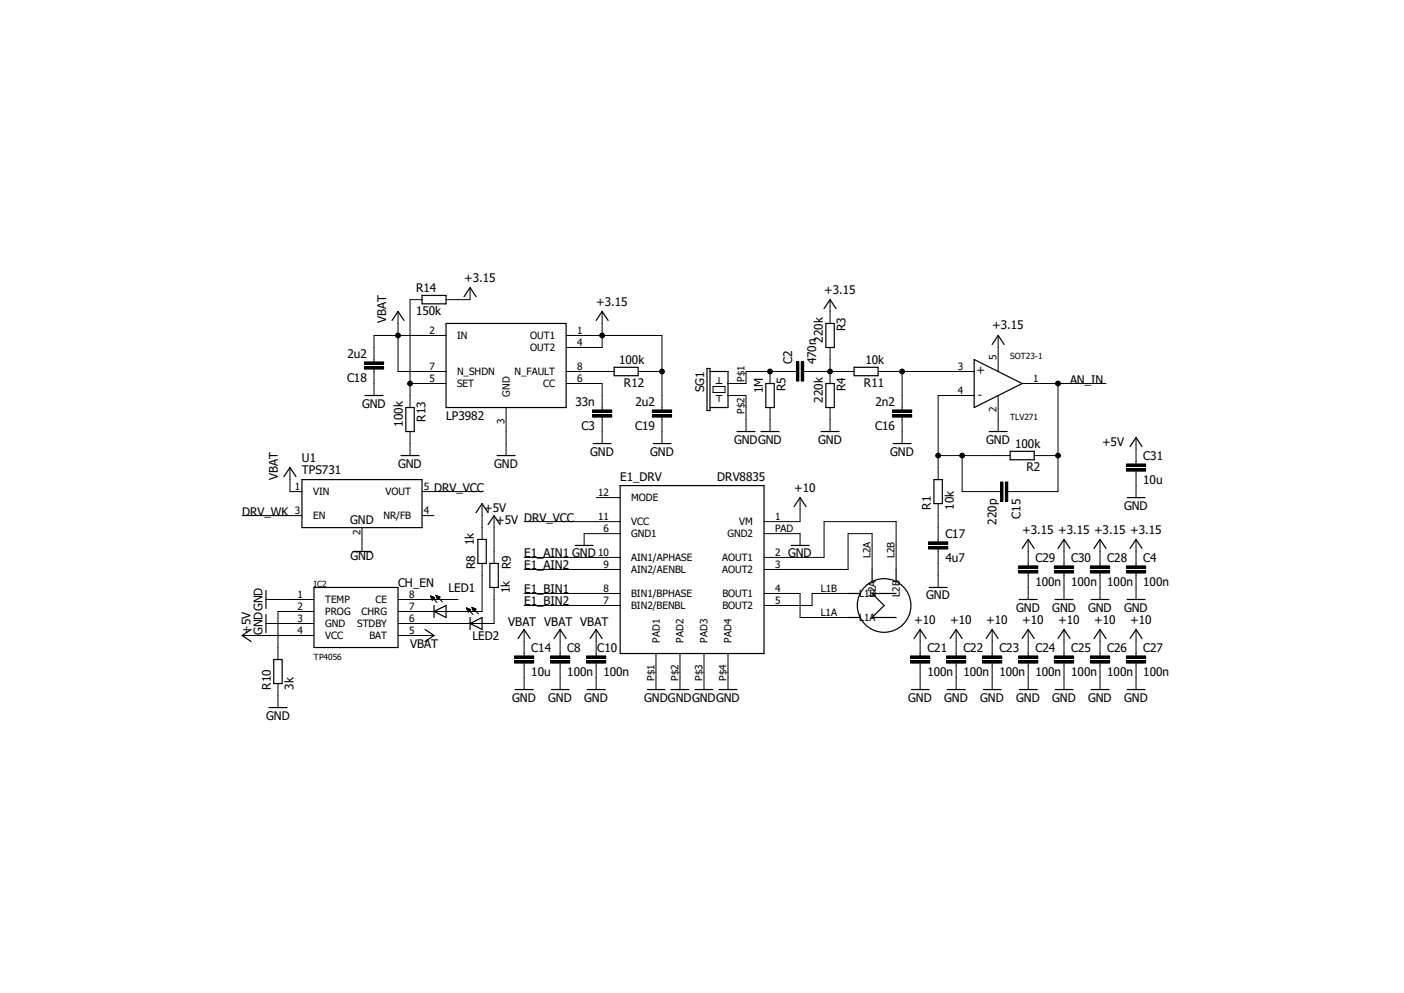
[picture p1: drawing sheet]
<svg xmlns="http://www.w3.org/2000/svg" width="297mm" height="210mm" viewBox="0 0 297 210" stroke-linecap="round" stroke-linejoin="round" font-family="sans-serif">
<path d="M48.9 57.1l199.2 95.7M248.1 57.1l-199.2 95.7" fill="none" stroke="#fff" stroke-width=".21"/>
<g fill="none" stroke="#000" stroke-width=".25">
<path d="M82.9 67.8l1.3-1.9 1.3 1.9M89.3 62.5h5.1v1.8h-5.1zM94.4 68.4h25.4v17.8h-25.4zM98.2 62.7l1.2-1.9 1.3 1.9M126.1 67.8l1.3-1.9 1.3 1.9M129.9 77.7h5.1v1.8h-5.1zM149.6 77.9h.6v8.9h-.6zM150.2 78.6h3.8v7.6h-3.8M174.3 65.3l1.3-1.9 1.3 1.9M174.7 68.4h1.8v5.1h-1.8zM180.7 77.7h5.1v1.8h-5.1zM206.1 76l10.1 5.1-10.1 5.1z"/>
<path d="M209.9 72.9l1.3-1.9 1.2 1.9M77.2 83.7h3.8M84.8 96.4h3.8M85.9 86.2h1.7v5.1h-1.7zM105.2 96.4h3.8M125.5 93.8h3.8M138.2 93.8h3.7M155.9 91.3h3.8M161 91.3h3.8M162 81.1h1.8v5.1h-1.8zM173.7 91.3h3.8M174.7 81.1h1.8v5.1h-1.8z"/>
<path d="M188.9 93.8h3.8M209.3 91.3h3.8M213.7 95.5h5.1v1.7h-5.1zM239.1 94.4l1.2-1.9 1.3 1.9M60.1 100.8l1.2-1.9 1.3 1.9M63.9 101.4h25.4v10.2h-25.4zM74.7 116.6h3.8M100.7 108.4l1.3-1.9 1.3 1.9M101.1 114.1h1.8v5.1h-1.8zM103.3 111l1.2-1.9 1.3 1.9M103.6 119.2h1.8v5h-1.8zM121.7 115.4h3.8"/>
<path d="M131.2 102.7h30.4v35.5h-30.4zM167.3 115.4h3.9M168 107.1l1.2-1.9 1.3 1.9M197.6 101.4h1.7v5.1h-1.7zM216.2 116l1.3-1.9 1.3 1.9M223.8 116l1.3-1.9 1.3 1.9M231.4 116l1.3-1.9 1.3 1.9M238.4 105.2h3.8M239.1 116l1.2-1.9 1.3 1.9M53.1 133.1l-1.9 1.3 1.9 1.3M56.3 124.9v3.8M56.3 130v3.8"/>
<path d="M57.9 139.5h1.8v5.1h-1.8zM66.4 124.2h17.8v12.7h-17.8zM89.9 133.1l1.9 1.3-1.9 1.3M91.8 129.3l2.6-1.2v2.5zM91.8 128.1v2.5M99.4 131.9l2.6-1.3v2.5zM99.4 130.6v2.5M109.6 135l1.3-1.9 1.2 1.9M117.2 135l1.3-1.9 1.3 1.9M124.8 135l1.3-1.9 1.3 1.9M179.4 130.6h2.5M179.4 125.5h2.5"/>
<path d="M184.5 120.4v2.6M189.6 125.5h-5.1l2.5 2.6-2.5 2.5h5.1M189.6 120.4v2.6M193.4 135l1.2-1.9 1.3 1.9M196.6 124.2h3.8M201 135l1.3-1.9 1.2 1.9M208.6 135l1.3-1.9 1.3 1.9M215.6 126.8h3.8M216.2 135l1.3-1.9 1.3 1.9M223.2 126.8h3.8M223.8 135l1.3-1.9 1.3 1.9M230.8 126.8h3.8"/>
<path d="M231.4 135l1.3-1.9 1.3 1.9M238.4 126.8h3.8M239.1 135l1.2-1.9 1.3 1.9M56.9 149.6h3.8M109 145.8h3.8M116.6 145.8h3.8M124.2 145.8h3.8M136.9 145.8h3.8M141.9 145.8h3.9M147 145.8h3.8M152.1 145.8h3.8M192.7 145.8h3.9"/>
<path d="M200.4 145.8h3.8M208 145.8h3.8M215.6 145.8h3.8M223.2 145.8h3.8M230.8 145.8h3.8M238.4 145.8h3.8"/>
<circle cx="187" cy="128.1" r="5.7"/>
</g>
<g fill="none" stroke="#000" stroke-width=".21">
<path d="M77.1 76.5h4.1v.5h-4.1zM77.1 77.6h4.1v.5h-4.1zM79.1 78.1v5.6M84.2 65.9v12.7h10.2M89.3 63.4h-2.6v22.8M94.4 71h-15.3v5.5M99.4 60.8v2.6h-5M119.8 78.6h10.1M119.8 71h20.2v15.7M127.4 65.9v7.6h-7.6M135 78.6h5M152.1 79.8v1.3"/>
<path d="M162.9 78.6v2.5M168.5 76.5h.5v4.1h-.5zM168.5 78.6h-10.7v2.5h-3.8M169.5 76.5h.5v4.1h-.5zM170 78.6h10.7M175.6 63.4v5M175.6 73.5v7.6M185.8 78.6h20.3M190.8 78.6v8.1M211.2 71v7.6M61.3 98.9v5.1h2.6M86.7 81.1h7.7"/>
<path d="M86.7 91.3v5.1M107.1 86.2v10.2M119.8 81.1h7.6v5.6M125.3 86.7h4.1v.5h-4.1zM125.3 87.7h4.1v.5h-4.1zM127.4 88.2v5.6M138 86.7h4.1v.5h-4.1zM138 87.7h4.1v.5h-4.1zM140 88.2v5.6M150.8 81.7h2.6v1.3h-2.6zM151.5 83.7h1.2M151.5 81.1h1.2"/>
<path d="M152.1 83.7v1.2M154 83.7h3.8v7.6M162.9 86.2v5.1M175.6 86.2v5.1M188.8 86.7h4.1v.5h-4.1zM188.8 87.7h4.1v.5h-4.1zM190.8 88.2v5.6M198.5 96.4h15.2M203.5 96.4v7.6h8.2M206.1 83.7h-7.6v17.7M211.2 83.7v7.6M216.2 81.1h17.8"/>
<path d="M218.8 96.4h5M223.8 81.1v22.9h-10.6M238.3 99.1h4.1v.6h-4.1zM238.3 98.1h4.1v.5h-4.1zM240.3 92.5v5.6M240.3 99.7v5.5M51.2 109.1h12.7M76.6 111.6v5M89.3 104h12.7M89.3 109.1h2.5M102 119.2v10.1h-17.8M102 106.5v7.6"/>
<path d="M104.5 109.1v10.1M110.9 110.3h20.3M110.9 117.9h20.3M126.1 105.2h5.1M131.2 112.9h-7.6v2.5M161.6 117.9h12.7v-7.6h15.3v10.1M161.6 112.9h7.6v2.5M169.2 105.2v5.1h-7.6M196.4 115.6h4.1v.5h-4.1zM196.4 114.6h4.1v.5h-4.1zM198.5 106.5v8.1M198.5 116.1v8.1"/>
<path d="M211.7 101.9h.5v4.1h-.5zM212.7 101.9h.5v4.1h-.5zM215.5 119.7h4v.5h-4zM217.5 114.1v5.6M223.1 119.7h4v.5h-4zM225.1 114.1v5.6M230.7 119.7h4v.5h-4zM232.7 114.1v5.6M238.3 119.7h4.1v.5h-4.1zM240.3 114.1v5.6M51.2 134.4h15.2M56.3 126.8h10.1"/>
<path d="M56.3 131.9h10.1M66.4 129.3h-7.6v10.2M84.2 126.8h12.7M84.2 134.4h7.6M91.1 126l1.4 1.4M91.1 126l.8 .4-.5 .5M91.1 126l.3 .9M91.1 126.1h.2M91.1 126.2h.4M91.2 126.3h.5M91.2 126.4h.7M91.3 126.6h.5"/>
<path d="M91.3 126.5h.6M91.3 126.7h.4M91.4 126.8h.1M91.4 126.9h.1M92.2 125.9l1.4 1.4M92.2 125.9l.9 .4M92.2 125.9l.4 .9 .5-.5M92.2 125.9h.1M92.2 126h.3M92.3 126.1h.4M92.3 126.2h.6M92.4 126.3h.7"/>
<path d="M92.4 126.4h.6M92.5 126.5h.4M92.5 126.6h.3M92.5 126.7h.2M98.7 128.6l1.4 1.4M98.7 128.6h.1M98.7 128.6l.9 .3M98.7 128.6l.4 .9 .5-.6M98.7 128.7h.3M98.8 128.8h.4M98.8 128.9h.6M98.8 128.9h.8"/>
<path d="M98.9 129h.6M98.9 129.2h.5M99 129.2h.3M99 129.4h.1M99.8 128.4l1.4 1.4M99.8 128.4l.9 .4-.5 .5zM99.9 128.5h.1M99.9 128.7h.5M99.9 128.6h.3M99.9 128.8h.7M100 128.9h.7M100 128.9h.6"/>
<path d="M100.1 129h.4M100.1 129.2h.3M100.2 129.2h.1M104.5 124.2v7.7h-20.3M108.8 139.7h4.1v.6h-4.1zM108.8 138.7h4.1v.5h-4.1zM110.9 125.5h20.3M110.9 120.4h20.3M110.9 128.1h20.3M110.9 133.1v5.6M116.5 139.7h4v.6h-4zM116.5 138.7h4v.5h-4z"/>
<path d="M118.5 133.1v5.6M124.1 139.7h4v.6h-4zM124.1 138.7h4v.5h-4zM126.1 133.1v5.6M138.8 138.2v7.6M143.8 138.2v7.6M148.9 138.2v7.6M154 138.2v7.6M161.6 125.5h7.6v5.1h10.2M161.6 120.4h17.8v-7.5h5.1v7.5M179.4 125.5h-7.6v2.6h-10.2M192.6 139.7h4.1v.6h-4.1z"/>
<path d="M192.6 138.7h4.1v.5h-4.1zM194.6 133.1v5.6M200.2 139.7h4.1v.6h-4.1zM200.2 138.7h4.1v.5h-4.1zM202.3 133.1v5.6M207.9 139.7h4v.6h-4zM207.9 138.7h4v.5h-4zM209.9 133.1v5.6M215.5 139.7h4v.6h-4zM215.5 138.7h4v.5h-4zM215.5 120.7h4v.5h-4zM217.5 121.2v5.6"/>
<path d="M217.5 133.1v5.6M223.1 139.7h4v.6h-4zM223.1 138.7h4v.5h-4zM223.1 120.7h4v.5h-4zM225.1 121.2v5.6M225.1 133.1v5.6M230.7 139.7h4v.6h-4zM230.7 138.7h4v.5h-4zM230.7 120.7h4v.5h-4zM232.7 121.2v5.6M232.7 133.1v5.6M238.3 120.7h4.1v.5h-4.1z"/>
<path d="M238.3 139.7h4.1v.6h-4.1zM238.3 138.7h4.1v.5h-4.1zM240.3 121.2v5.6M240.3 133.1v5.6M58.8 144.6v5M110.9 140.3v5.5M118.5 140.3v5.5M126.1 140.3v5.5M194.6 140.3v5.5M202.3 140.3v5.5M209.9 140.3v5.5M217.5 140.3v5.5"/>
<path d="M225.1 140.3v5.5M232.7 140.3v5.5M240.3 140.3v5.5"/>
<circle cx="84.2" cy="71" r=".51"/>
<circle cx="127.4" cy="71" r=".51"/>
<circle cx="140" cy="78.6" r=".51"/>
<circle cx="162.9" cy="78.6" r=".51"/>
<circle cx="175.6" cy="78.6" r=".51"/>
<circle cx="190.8" cy="78.6" r=".51"/>
<circle cx="86.7" cy="81.1" r=".51"/>
<circle cx="198.5" cy="96.4" r=".51"/>
<circle cx="203.5" cy="96.4" r=".51"/>
<circle cx="223.8" cy="81.1" r=".51"/>
<circle cx="223.8" cy="96.4" r=".51"/>
</g>
<g fill="#000">
<path d="M77.1 76.5h4.1v.5h-4.1z" fill-rule="evenodd"/>
<path d="M77.1 77.6h4.1v.5h-4.1z" fill-rule="evenodd"/>
<path d="M168.5 76.5h.5v4.1h-.5z" fill-rule="evenodd"/>
<path d="M169.5 76.5h.5v4.1h-.5z" fill-rule="evenodd"/>
<path d="M125.3 86.7h4.1v.5h-4.1z" fill-rule="evenodd"/>
<path d="M125.3 87.7h4.1v.5h-4.1z" fill-rule="evenodd"/>
<path d="M138 86.7h4.1v.5h-4.1z" fill-rule="evenodd"/>
<path d="M138 87.7h4.1v.5h-4.1z" fill-rule="evenodd"/>
<path d="M188.8 86.7h4.1v.5h-4.1z" fill-rule="evenodd"/>
<path d="M188.8 87.7h4.1v.5h-4.1z" fill-rule="evenodd"/>
<path d="M238.3 99.1h4.1v.6h-4.1z" fill-rule="evenodd"/>
<path d="M238.3 98.1h4.1v.5h-4.1z" fill-rule="evenodd"/>
<path d="M196.4 115.6h4.1v.5h-4.1z" fill-rule="evenodd"/>
<path d="M196.4 114.6h4.1v.5h-4.1z" fill-rule="evenodd"/>
<path d="M211.7 101.9h.5v4.1h-.5z" fill-rule="evenodd"/>
<path d="M212.7 101.9h.5v4.1h-.5z" fill-rule="evenodd"/>
<path d="M215.5 119.7h4v.5h-4z" fill-rule="evenodd"/>
<path d="M223.1 119.7h4v.5h-4z" fill-rule="evenodd"/>
<path d="M230.7 119.7h4v.5h-4z" fill-rule="evenodd"/>
<path d="M238.3 119.7h4.1v.5h-4.1z" fill-rule="evenodd"/>
<path d="M108.8 139.7h4.1v.6h-4.1z" fill-rule="evenodd"/>
<path d="M108.8 138.7h4.1v.5h-4.1z" fill-rule="evenodd"/>
<path d="M116.5 139.7h4v.6h-4z" fill-rule="evenodd"/>
<path d="M116.5 138.7h4v.5h-4z" fill-rule="evenodd"/>
<path d="M124.1 139.7h4v.6h-4z" fill-rule="evenodd"/>
<path d="M124.1 138.7h4v.5h-4z" fill-rule="evenodd"/>
<path d="M192.6 139.7h4.1v.6h-4.1z" fill-rule="evenodd"/>
<path d="M192.6 138.7h4.1v.5h-4.1z" fill-rule="evenodd"/>
<path d="M200.2 139.7h4.1v.6h-4.1z" fill-rule="evenodd"/>
<path d="M200.2 138.7h4.1v.5h-4.1z" fill-rule="evenodd"/>
<path d="M207.9 139.7h4v.6h-4z" fill-rule="evenodd"/>
<path d="M207.9 138.7h4v.5h-4z" fill-rule="evenodd"/>
<path d="M215.5 139.7h4v.6h-4z" fill-rule="evenodd"/>
<path d="M215.5 138.7h4v.5h-4z" fill-rule="evenodd"/>
<path d="M215.5 120.7h4v.5h-4z" fill-rule="evenodd"/>
<path d="M223.1 139.7h4v.6h-4z" fill-rule="evenodd"/>
<path d="M223.1 138.7h4v.5h-4z" fill-rule="evenodd"/>
<path d="M223.1 120.7h4v.5h-4z" fill-rule="evenodd"/>
<path d="M230.7 139.7h4v.6h-4z" fill-rule="evenodd"/>
<path d="M230.7 138.7h4v.5h-4z" fill-rule="evenodd"/>
<path d="M230.7 120.7h4v.5h-4z" fill-rule="evenodd"/>
<path d="M238.3 120.7h4.1v.5h-4.1z" fill-rule="evenodd"/>
<path d="M238.3 139.7h4.1v.6h-4.1z" fill-rule="evenodd"/>
<path d="M238.3 138.7h4.1v.5h-4.1z" fill-rule="evenodd"/>
<circle cx="84.2" cy="71" r=".51"/>
<circle cx="127.4" cy="71" r=".51"/>
<circle cx="140" cy="78.6" r=".51"/>
<circle cx="162.9" cy="78.6" r=".51"/>
<circle cx="175.6" cy="78.6" r=".51"/>
<circle cx="190.8" cy="78.6" r=".51"/>
<circle cx="86.7" cy="81.1" r=".51"/>
<circle cx="198.5" cy="96.4" r=".51"/>
<circle cx="203.5" cy="96.4" r=".51"/>
<circle cx="223.8" cy="81.1" r=".51"/>
<circle cx="223.8" cy="96.4" r=".51"/>
</g>
<g font-size="2.5">
<text x="98.2" y="59.6">+3.15</text>
<text x="88" y="61.8">R14</text>
<text x="126.1" y="64.6">+3.15</text>
<text x="174.3" y="62.1">+3.15</text>
<text x="81.7" y="68.4" transform="rotate(-90 81.7 68.4)">VBAT</text>
<text x="88" y="66.7">150k</text>
<text x="178.9" y="70.1" transform="rotate(-90 178.9 70.1)">R3</text>
<text x="209.9" y="69.7">+3.15</text>
<text x="73.5" y="75.7">2u2</text>
<text x="131" y="77">100k</text>
<text x="167.6" y="77" transform="rotate(-90 167.6 77)">C2</text>
<text x="172.7" y="77" transform="rotate(-90 172.7 77)">470n</text>
<text x="174.1" y="72.5" transform="rotate(-90 174.1 72.5)">220k</text>
<text x="183.1" y="77">10k</text>
<text x="73.4" y="80.7">C18</text>
<text x="132" y="81.9">R12</text>
<text x="148.9" y="83" transform="rotate(-90 148.9 83)">SG1</text>
<text x="161.4" y="83.1" transform="rotate(-90 161.4 83.1)">1M</text>
<text x="166.2" y="82.8" transform="rotate(-90 166.2 82.8)">R5</text>
<text x="178.9" y="82.8" transform="rotate(-90 178.9 82.8)">R4</text>
<text x="182.8" y="81.9">R11</text>
<text x="206.6" y="79.1">+</text>
<text x="226.4" y="81.1">AN_IN</text>
<text x="76.6" y="86.2">GND</text>
<text x="90" y="89.2" transform="rotate(-90 90 89.2)">R13</text>
<text x="94.4" y="88.7">LP3982</text>
<text x="121.8" y="85.8">33n</text>
<text x="134.5" y="85.8">2u2</text>
<text x="174.1" y="85.1" transform="rotate(-90 174.1 85.1)">220k</text>
<text x="185.2" y="85.8">2n2</text>
<text x="206.8" y="84.4">-</text>
<text x="85.2" y="90.2" transform="rotate(-90 85.2 90.2)">100k</text>
<text x="123" y="90.9">C3</text>
<text x="134.4" y="90.9">C19</text>
<text x="155.3" y="93.8">GNDGND</text>
<text x="173" y="93.8">GND</text>
<text x="185.1" y="90.9">C16</text>
<text x="208.6" y="93.8">GND</text>
<text x="214.8" y="94.8">100k</text>
<text x="233.1" y="94.3">+5V</text>
<text x="58.8" y="101.4" transform="rotate(-90 58.8 101.4)">VBAT</text>
<text x="63.9" y="100.2">TPS731</text>
<text x="63.9" y="97.6">U1</text>
<text x="84.2" y="98.9">GND</text>
<text x="104.5" y="98.9">GND</text>
<text x="124.8" y="96.4">GND</text>
<text x="131.2" y="101.7">E1_DRV</text>
<text x="137.5" y="96.4">GND</text>
<text x="151.7" y="101.7">DRV8835</text>
<text x="188.3" y="96.4">GND</text>
<text x="217.1" y="99.6">R2</text>
<text x="241.9" y="97.2">C31</text>
<text x="91.8" y="104">DRV_VCC</text>
<text x="168" y="104">+10</text>
<text x="196.9" y="107.8" transform="rotate(-90 196.9 107.8)">R1</text>
<text x="201.8" y="107.8" transform="rotate(-90 201.8 107.8)">10k</text>
<text x="237.8" y="107.8">GND</text>
<text x="241.9" y="102.3">10u</text>
<text x="51.2" y="109.1">DRV_WK</text>
<text x="74.1" y="110.8">GND</text>
<text x="102.4" y="108.3">+5V</text>
<text x="104.9" y="110.8">+5V DRV_VCC</text>
<text x="200" y="113.8">C17</text>
<text x="210.8" y="111" transform="rotate(-90 210.8 111)">220p</text>
<text x="215.9" y="109.7" transform="rotate(-90 215.9 109.7)">C15</text>
<text x="216.2" y="112.9">+3.15 +3.15 +3.15 +3.15</text>
<text x="74.1" y="118.4">GND</text>
<text x="100.2" y="115.4" transform="rotate(-90 100.2 115.4)">1k</text>
<text x="110.9" y="117.9">E1_AIN1 GND</text>
<text x="166.7" y="117.9">GND</text>
<text x="200" y="118.8">4u7</text>
<text x="219" y="118.8">C29</text>
<text x="226.6" y="118.8">C30</text>
<text x="234.2" y="118.8">C28</text>
<text x="241.9" y="118.8">C4</text>
<text x="84.2" y="124.2">CH_EN</text>
<text x="94.9" y="125.3">LED1</text>
<text x="100.5" y="120.4" transform="rotate(-90 100.5 120.4)">R8</text>
<text x="107.8" y="125.5" transform="rotate(-90 107.8 125.5)">1k</text>
<text x="108.1" y="120.4" transform="rotate(-90 108.1 120.4)">R9</text>
<text x="110.9" y="120.4">E1_AIN2</text>
<text x="110.9" y="125.5">E1_BIN1</text>
<text x="219" y="123.9">100n</text>
<text x="226.6" y="123.9">100n</text>
<text x="234.2" y="123.9">100n</text>
<text x="241.9" y="123.9">100n</text>
<text x="110.9" y="128.1">E1_BIN2</text>
<text x="193.4" y="131.9">+10</text>
<text x="195.9" y="126.8">GND</text>
<text x="201" y="131.9">+10</text>
<text x="208.6" y="131.9">+10</text>
<text x="215" y="129.3">GND</text>
<text x="216.2" y="131.9">+10</text>
<text x="222.6" y="129.3">GND</text>
<text x="223.9" y="131.9">+10</text>
<text x="230.2" y="129.3">GND</text>
<text x="231.4" y="131.9">+10</text>
<text x="237.8" y="129.3">GND</text>
<text x="239.1" y="131.9">+10</text>
<text x="53" y="134" transform="rotate(-90 53 134)">+5V</text>
<text x="55.5" y="134.3" transform="rotate(-90 55.5 134.3)">GNDGND</text>
<text x="86.7" y="137">VBAT</text>
<text x="100" y="135.4">LED2</text>
<text x="107.5" y="132.4">VBAT VBAT VBAT</text>
<text x="112.4" y="137.8">C14</text>
<text x="120" y="137.8">C8</text>
<text x="126.4" y="137.8">C10</text>
<text x="196.2" y="137.8">C21</text>
<text x="203.8" y="137.8">C22</text>
<text x="211.4" y="137.8">C23</text>
<text x="219" y="137.8">C24</text>
<text x="226.6" y="137.8">C25</text>
<text x="234.2" y="137.8">C26</text>
<text x="241.9" y="137.8">C27</text>
<text x="112.4" y="142.9">10u</text>
<text x="120" y="142.9">100n</text>
<text x="127.6" y="142.9">100n</text>
<text x="196.2" y="142.9">100n</text>
<text x="203.8" y="142.9">100n</text>
<text x="211.4" y="142.9">100n</text>
<text x="219" y="142.9">100n</text>
<text x="226.6" y="142.9">100n</text>
<text x="234.2" y="142.9">100n</text>
<text x="241.9" y="142.9">100n</text>
<text x="57.3" y="145.8" transform="rotate(-90 57.3 145.8)">R10</text>
<text x="62.1" y="145.8" transform="rotate(-90 62.1 145.8)">3k</text>
<text x="108.3" y="148.4">GND</text>
<text x="116" y="148.4">GND</text>
<text x="123.6" y="148.4">GND</text>
<text x="136.3" y="148.4">GNDGNDGNDGND</text>
<text x="192.1" y="148.4">GND</text>
<text x="199.7" y="148.4">GND</text>
<text x="207.4" y="148.4">GND</text>
<text x="215" y="148.4">GND</text>
<text x="222.6" y="148.4">GND</text>
<text x="230.2" y="148.4">GND</text>
<text x="237.8" y="148.4">GND</text>
<text x="56.3" y="152.2">GND</text>
</g>
<g font-size="2.1">
<text x="90.9" y="70.6">2</text>
<text x="96.7" y="71.7">IN</text>
<text x="112.2" y="71.7">OUT1</text>
<text x="122.1" y="70.6">1</text>
<text x="112.2" y="74.3">OUT2</text>
<text x="122.1" y="73.2">4</text>
<text x="210.8" y="76.2" transform="rotate(-90 210.8 76.2)">5</text>
<text x="90.9" y="80.8">5</text>
<text x="90.9" y="78.2">7</text>
<text x="96.7" y="81.9">SET</text>
<text x="96.7" y="79.3">N_SHDN</text>
<text x="107.8" y="83.9" transform="rotate(-90 107.8 83.9)">GND</text>
<text x="108.8" y="79.3">N_FAULT</text>
<text x="114.9" y="81.9">CC</text>
<text x="122.1" y="80.8">6</text>
<text x="122.1" y="78.2">8</text>
<text x="157.5" y="80.8" transform="rotate(-90 157.5 80.8)">P$1</text>
<text x="202.6" y="78.2">3</text>
<text x="202.6" y="83.3">4</text>
<text x="218.6" y="80.8">1</text>
<text x="106.7" y="89.7" transform="rotate(-90 106.7 89.7)">3</text>
<text x="157.5" y="87.5" transform="rotate(-90 157.5 87.5)">P$2</text>
<text x="210.8" y="87.1" transform="rotate(-90 210.8 87.1)">2</text>
<text x="62.4" y="103.6">1</text>
<text x="66.3" y="104.7">VIN</text>
<text x="81.6" y="104.7">VOUT</text>
<text x="89.7" y="103.6">5</text>
<text x="126.5" y="104.9">12</text>
<text x="133.5" y="106">MODE</text>
<text x="62.4" y="108.7">3</text>
<text x="66.3" y="109.8">EN</text>
<text x="76.2" y="113.1" transform="rotate(-90 76.2 113.1)">2</text>
<text x="81.1" y="109.8">NR/FB</text>
<text x="89.7" y="108.7">4</text>
<text x="126.5" y="109.9">11</text>
<text x="127.7" y="112.5">6</text>
<text x="133.5" y="111.1">VCC</text>
<text x="133.5" y="113.6">GND1</text>
<text x="153.9" y="113.6">GND2</text>
<text x="156.4" y="111.1">VM</text>
<text x="164" y="109.9">1</text>
<text x="164" y="112.5">PAD</text>
<text x="126.5" y="117.6">10</text>
<text x="133.5" y="118.7">AIN1/APHASE</text>
<text x="152.8" y="118.7">AOUT1</text>
<text x="164" y="117.6">2</text>
<text x="184.1" y="118.1" transform="rotate(-90 184.1 118.1)">L2A</text>
<text x="189.2" y="118.1" transform="rotate(-90 189.2 118.1)">L2B</text>
<text x="127.7" y="120.1">9</text>
<text x="127.7" y="125.2">8</text>
<text x="133.5" y="121.2">AIN2/AENBL</text>
<text x="152.8" y="121.2">AOUT2</text>
<text x="164" y="120.1">3</text>
<text x="164" y="125.2">4</text>
<text x="173.7" y="125.2">L1B</text>
<text x="62.9" y="126.4">1</text>
<text x="62.9" y="129">2</text>
<text x="62.9" y="131.5">3</text>
<text x="68.8" y="127.6">TEMP</text>
<text x="68.8" y="130.1">PROG</text>
<text x="76.5" y="130.1">CHRG</text>
<text x="79.4" y="127.6">CE</text>
<text x="86.5" y="131.5">6</text>
<text x="86.5" y="129">7</text>
<text x="86.5" y="126.4">8</text>
<text x="127.7" y="127.7">7</text>
<text x="133.5" y="126.3">BIN1/BPHASE</text>
<text x="133.5" y="128.8">BIN2/BENBL</text>
<text x="152.8" y="126.3">BOUT1</text>
<text x="152.8" y="128.8">BOUT2</text>
<text x="164" y="127.7">5</text>
<text x="173.6" y="130.3">L1A</text>
<text x="181.7" y="131.4">L1A</text>
<text x="181.7" y="126.3">L1B</text>
<text x="185.3" y="126.3" transform="rotate(-90 185.3 126.3)">L2A</text>
<text x="190.3" y="126.2" transform="rotate(-90 190.3 126.2)">L2B</text>
<text x="62.9" y="134.1">4</text>
<text x="68.8" y="132.6">GND</text>
<text x="68.8" y="135.2">VCC</text>
<text x="75.6" y="132.6">STDBY</text>
<text x="78.1" y="135.2">BAT</text>
<text x="86.5" y="134.1">5</text>
<text x="139.6" y="135.9" transform="rotate(-90 139.6 135.9)">PAD1</text>
<text x="144.6" y="135.9" transform="rotate(-90 144.6 135.9)">PAD2</text>
<text x="149.7" y="135.9" transform="rotate(-90 149.7 135.9)">PAD3</text>
<text x="154.8" y="135.9" transform="rotate(-90 154.8 135.9)">PAD4</text>
<text x="138.4" y="144" transform="rotate(-90 138.4 144)">P$1</text>
<text x="143.5" y="144" transform="rotate(-90 143.5 144)">P$2</text>
<text x="148.6" y="144" transform="rotate(-90 148.6 144)">P$3</text>
<text x="153.7" y="144" transform="rotate(-90 153.7 144)">P$4</text>
</g>
<g font-size="1.8">
<text x="213.7" y="76">SOT23-1</text>
<text x="213.7" y="88.7">TLV271</text>
<text x="66.4" y="124.2">IC2</text>
<text x="66.4" y="139.5">TP4056</text>
</g>
</svg>
